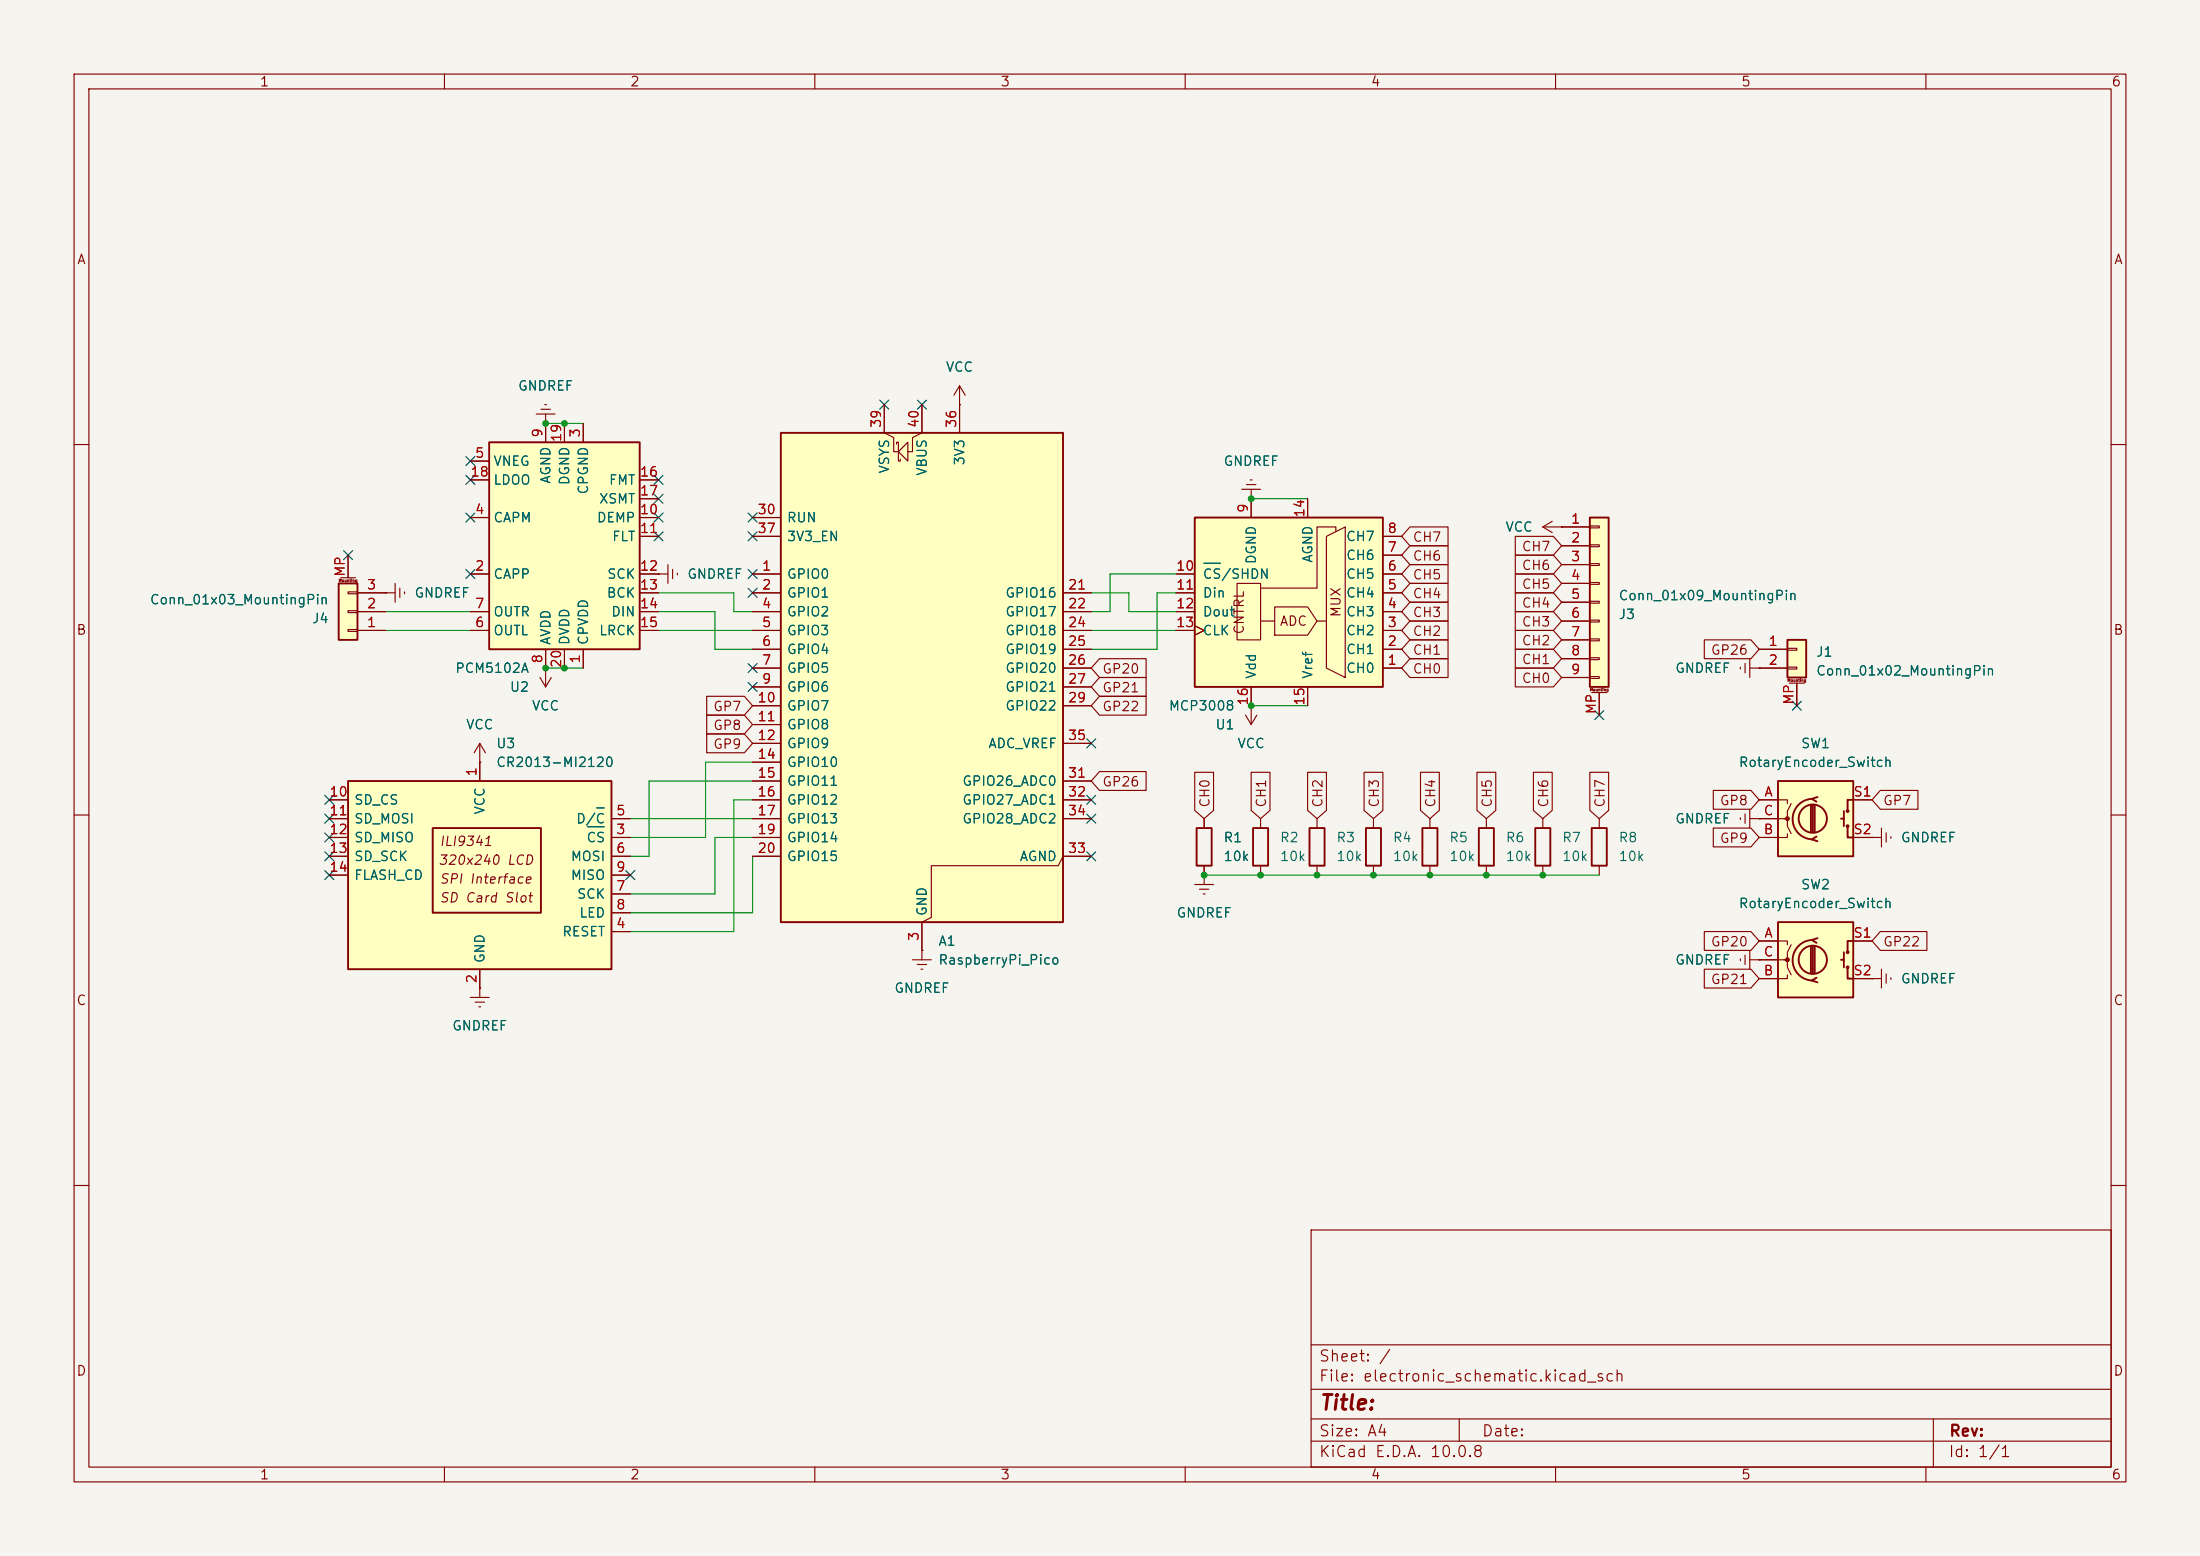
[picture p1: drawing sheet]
<svg xmlns="http://www.w3.org/2000/svg" width="297mm" height="210mm" viewBox="0 0 297 210" stroke-linecap="round" stroke-linejoin="round" font-family="sans-serif">
<path d="M0 0h297v210h-297z" fill="#f5f4ef" stroke="#f5f4ef" stroke-width=".14"/>
<g fill="none" stroke="#840000" stroke-width=".15">
<path d="M10 10h277v190h-277zM12 12h273v186h-273zM60 10v2M110 10v2M160 10v2M210 10v2M260 10v2M10 60h2M53.3 78.7v2.6M54 79.4v1.2M54.6 79.9v.2M285 60h2"/>
<path d="M52.1 80h.1M52.1 80h1.2M10 110h2M208.3 110.5v1.3M208.3 116.8v1.3M215.9 110.5v1.3M215.9 116.8v1.3M285 110h2M63.5 134.6h2.5M64.1 135.3h1.3M64.6 135.9h.3M64.8 133.4h.1"/>
<path d="M64.8 133.4v1.2M252.7 132.1h.1M252.7 132.1h1.3M254 130.8v2.6M254.6 131.4v1.3M255.3 132v.2M10 160h2M177 166h108v32h-108zM285 160h2M60 198v2M110 198v2M160 198v2"/>
<path d="M177 194.5h108M177 191.5h108M177 187.5h108M177 181.5h108M197 191.5v3M210 198v2M260 198v2M261 191.5v6.5"/>
</g>
<path d="M207.3 111.8h2v5h-2zM214.9 111.8h2v5h-2z" fill="none" stroke="#840000" stroke-width=".25"/>
<path d="M45.7 78.7h2.6v7.7h-2.6z" fill="#ffffc2"/>
<path d="M45.7 78.7h2.6v7.7h-2.6z" fill="none" stroke="#840000" stroke-width=".25"/>
<g fill="none" stroke="#840000" stroke-width=".15">
<path d="M46 78h2M47 79.9h1.3v.2h-1.3zM47 74.9v3.1M47 85h1.3v.2h-1.3zM47 82.4h1.3v.3h-1.3zM48.3 85.1h3.8M48.3 82.6h3.8M48.3 80h3.8M72.9 91.4l.8 1.3M73.7 90.2h.1M73.7 90.2v2.5M74.4 91.4l-.7 1.3"/>
<path d="M64.8 102.9h.1M64.8 100.3l-.8 1.3M64.8 100.3l.7 1.3M64.8 100.3v2.6M234.9 110.4v.2M235.6 109.9v1.2M236.2 110.5h1.3M236.2 109.2v2.6M237.5 110.5h.1M234.9 129.4v.3M235.6 128.9v1.3M236.2 128.3v2.5"/>
<path d="M236.2 129.5h1.3M237.5 129.5h.1"/>
</g>
<path d="M240 124.5h10.2v10.1h-10.2z" fill="#ffffc2"/>
<g fill="none" stroke="#840000" stroke-width=".25">
<path d="M240 124.5h10.2v10.1h-10.2zM244.5 127.8v3.5M244.7 126.9a2.73 2.73 0 0 0-2.7 2.7 2.73 2.73 0 0 0 2.7 2.7M244.7 127.8v3.5M245 127.8v3.5M245.2 132l-.6 .3 .8 .3M245.4 126.6l-.8 .3 .6 .4M248.5 129.5h.4M248.9 128.5v2.1M249.4 130.6v1.5h.8M250.2 127h-.8v1.5"/>
<circle cx="244.7" cy="129.5" r="1.9"/>
<circle cx="249.4" cy="130.6" r=".13"/>
<circle cx="249.4" cy="128.5" r=".13"/>
</g>
<path d="M237.5 127h3.8v.5M237.5 129.5h3.8v1.1l.5 1M241.3 131.6v.5h-3.8M241.8 127.5l-.5 1v1h-.5M250.2 127h2.5M250.2 132.1h2.5" fill="none" stroke="#840000" stroke-width=".15"/>
<circle cx="241.3" cy="129.5" r=".25" fill="#840000" stroke="#840000" stroke-width=".15"/>
<path d="M47 105.4h35.5v25.4h-35.5z" fill="#ffffc2"/>
<path d="M47 105.4h35.5v25.4h-35.5zM58.4 111.8h14.6v11.4h-14.6z" fill="none" stroke="#840000" stroke-width=".25"/>
<g fill="none" stroke="#840000" stroke-width=".15">
<path d="M44.4 113h2.6M44.4 110.5h2.6M44.4 115.6h2.6M44.4 118.1h2.6M44.4 108h2.6M64.8 102.9v2.5M82.5 113h2.6M82.5 110.5h2.6M82.5 115.6h2.6M82.5 118.1h2.6M64.8 130.8v2.6M82.5 125.7h2.6"/>
<path d="M82.5 120.7h2.6M82.5 123.2h2.6"/>
</g>
<path d="M79.3 111.6h2.3M80.5 109h1.1" fill="none" stroke="#006464" stroke-width=".15"/>
<path d="M240 105.4h10.2v10.2h-10.2z" fill="#ffffc2"/>
<g fill="none" stroke="#840000" stroke-width=".25">
<path d="M240 105.4h10.2v10.2h-10.2zM244.5 108.7v3.6M244.7 107.8a2.73 2.73 0 0 0-2.7 2.7 2.73 2.73 0 0 0 2.7 2.8M244.7 108.7v3.6M245 108.7v3.6M245.2 112.9l-.6 .4 .8 .2M245.4 107.6l-.8 .2 .6 .4M248.5 110.5h.4M248.9 109.5v2M249.4 111.5v1.5h.8M250.2 108h-.8v1.5"/>
<circle cx="244.7" cy="110.5" r="1.9"/>
<circle cx="249.4" cy="109.5" r=".13"/>
<circle cx="249.4" cy="111.5" r=".13"/>
</g>
<path d="M237.5 108h3.8v.5M237.5 110.5h3.8v1l.5 1M241.3 112.5v.5h-3.8M241.8 108.5l-.5 1v1h-.5M250.2 108h2.5M250.2 113h2.5" fill="none" stroke="#840000" stroke-width=".15"/>
<circle cx="241.3" cy="110.5" r=".25" fill="#840000" stroke="#840000" stroke-width=".15"/>
<path d="M66 59.7h20.4v27.9h-20.4z" fill="#ffffc2"/>
<path d="M66 59.7h20.4v27.9h-20.4z" fill="none" stroke="#840000" stroke-width=".25"/>
<g fill="none" stroke="#840000" stroke-width=".15">
<path d="M73.7 57.2v2.5M76.2 57.2v2.5M78.7 57.2v2.5M63.5 77.5h2.5M63.5 69.9h2.5M63.5 62.2h2.5M63.5 64.8h2.5M86.4 77.5h2.5M86.4 69.9h2.5M86.4 72.4h2.5M86.4 64.8h2.5M86.4 67.3h2.5"/>
<path d="M63.5 85.1h2.5M63.5 82.6h2.5M73.7 87.6v2.6M76.2 87.6v2.6M78.7 87.6v2.6M86.4 85.1h2.5M86.4 82.6h2.5M86.4 80h2.5"/>
</g>
<path d="M241.3 86.4h2.5v5h-2.5z" fill="#ffffc2"/>
<path d="M241.3 86.4h2.5v5h-2.5z" fill="none" stroke="#840000" stroke-width=".25"/>
<g fill="none" stroke="#840000" stroke-width=".15">
<path d="M72.4 55.9h2.5M73 55.2h1.3M73.5 54.6h.3M73.7 57.2h.1M73.7 55.9v1.3M129.5 54.6h.1M129.5 52.1l-.7 1.2M129.5 52.1l.8 1.2M129.5 52.1v2.5M88.9 77.5h.1M88.9 77.5h1.3M90.2 76.2v2.5"/>
<path d="M90.8 76.8v1.3M91.4 77.3v.3M234.9 90v.3M235.6 89.5v1.3M236.2 90.2h5.1M236.2 88.9v2.5M237.5 90.2h.1M237.5 87.6h3.8M241.3 87.5h1.3v.3h-1.3zM241.3 90h1.3v.3h-1.3zM241.6 92.2h2M242.6 92.2v3.1"/>
<path d="M252.7 113h.1M252.7 113h1.3M254 111.8v2.5M254.6 112.4v1.3M255.3 112.9v.3"/>
</g>
<path d="M214.6 69.9h2.6v22.8h-2.6z" fill="#ffffc2"/>
<path d="M214.6 69.9h2.6v22.8h-2.6z" fill="none" stroke="#840000" stroke-width=".25"/>
<g fill="none" stroke="#840000" stroke-width=".15">
<path d="M210.8 71.1h3.8M210.8 73.7h3.8M210.8 76.2h3.8M210.8 78.7h3.8M214.6 71h1.3v.2h-1.3zM214.6 73.5h1.3v.3h-1.3zM214.6 76.1h1.3v.2h-1.3zM214.6 78.6h1.3v.3h-1.3zM210.8 81.3h3.8M210.8 83.8h3.8M210.8 86.4h3.8M210.8 88.9h3.8"/>
<path d="M210.8 91.4h3.8M214.6 81.2h1.3v.2h-1.3zM214.6 83.7h1.3v.2h-1.3zM214.6 86.2h1.3v.3h-1.3zM214.6 88.8h1.3v.2h-1.3zM214.6 91.3h1.3v.3h-1.3zM214.9 93.5h2M215.9 93.5v3"/>
</g>
<path d="M105.4 58.4h38.1v66.1h-38.1z" fill="#ffffc2"/>
<path d="M105.4 58.4h38.1v66.1h-38.1zM161.5 111.8h2.1v5h-2.1z" fill="none" stroke="#840000" stroke-width=".25"/>
<g fill="none" stroke="#840000" stroke-width=".15">
<path d="M119.4 54.6v3.8l1.2 .7v1.9h.7M121 59.9v-.2h.3v2.5h.2v-.2M122.6 59.7v2.5l-1.3-1.2zM124.5 54.6v3.8l-1.3 .7v1.9h-.6M129.5 54.6v3.8M101.6 77.5h3.8M101.6 69.9h3.8M101.6 72.4h3.8M167.6 66h2.6M168.3 65.4h1.2M168.8 64.8h.2M168.9 67.3h.1"/>
<path d="M168.9 66v1.3M208.3 71.1l1.2 .8M208.3 71.1h2.5M209.5 70.4l-1.2 .7M210.8 71.1h.1M101.6 80h3.8M101.6 82.6h3.8M101.6 85.1h3.8M101.6 87.6h3.8M101.6 90.2h3.8M101.6 92.7h3.8M101.6 95.3h3.8"/>
<path d="M101.6 97.8h3.8M143.5 80h3.8M143.5 82.6h3.8M143.5 85.1h3.8M143.5 87.6h3.8M143.5 90.2h3.8M143.5 92.7h3.8M143.5 95.3h3.8M168.1 96.5l.8 1.3M168.9 95.3h.1M168.9 95.3v2.5M169.7 96.5l-.8 1.3"/>
<path d="M101.6 100.3h3.8M101.6 102.9h3.8M101.6 105.4h3.8M101.6 108h3.8M101.6 110.5h3.8M101.6 113h3.8M101.6 115.6h3.8M143.5 100.3h3.8M143.5 105.4h3.8M143.5 108h3.8M143.5 110.5h3.8M147.3 115.6h-3.8l-.6 1.2h-17.2v7l-1.2 .7v3.8"/>
<path d="M161.3 119.4h2.5M162.6 118.1h.1M162.6 110.5v1.3M162.6 116.8v2.6M161.9 120h1.3M162.4 120.7h.3"/>
</g>
<path d="M161.3 69.9h25.4v22.8h-25.4z" fill="#ffffc2"/>
<g fill="none" stroke="#840000" stroke-width=".15">
<path d="M73.7 57.2h.1M73.7 57.2v2.5M76.2 57.2v2.5M78.7 57.2v2.5M119.4 54.6v3.8M124.5 54.6v3.8M129.5 54.6h.1M129.5 54.6v3.8M47 74.9v3.1M63.5 77.5h2.5M63.5 69.9h2.5M63.5 62.2h2.5"/>
<path d="M63.5 64.8h2.5M86.4 77.5h2.5M86.4 72.4h2.5M86.4 69.9h2.5M86.4 64.8h2.5M86.4 67.3h2.5M88.9 77.5h.1M101.6 77.5h3.8M101.6 72.4h3.8M101.6 69.9h3.8M158.7 77.5h2.6M167 78.7h3.2v7.7h-3.2z"/>
<path d="M168.9 67.3h.1M168.9 67.3v2.6M176.5 67.3v2.6M179.1 72.4l2.5-1.3v20.3l-2.5-1.2zM180.3 71.8v-.7h-2.5v8.3h-7.6M186.7 77.5h2.5M186.7 74.9h2.5M186.7 72.4h2.5M190.3 78.7h5.2v2.6h-5.2l-1.1-1.3zM190.3 76.2h5.2v2.5h-5.2l-1.1-1.2zM190.3 71.1h5.2v2.6h-5.2l-1.1-1.3zM190.3 73.7h5.2v2.5h-5.2l-1.1-1.3z"/>
<path d="M204.6 77.5h5.1l1.1 1.2-1.1 1.3h-5.1zM204.6 74.9h5.1l1.1 1.3-1.1 1.3h-5.1zM204.6 72.4h5.1l1.1 1.3-1.1 1.2h-5.1zM210.8 71.1h.1M210.8 71.1h3.8M210.8 73.7h3.8M210.8 76.2h3.8M210.8 78.7h3.8M48.3 85.1h3.8M48.3 82.6h3.8M48.3 80h3.8M52.1 80h.1"/>
<path d="M63.5 85.1h2.5M63.5 82.6h2.5M73.7 90.2h.1M73.7 87.6v2.6M76.2 87.6v2.6M78.7 87.6v2.6M86.4 85.1h2.5M86.4 82.6h2.5M86.4 80h2.5M95.4 94h5.1l1.1 1.3-1.1 1.2h-5.1zM95.4 96.5h5.1l1.1 1.3-1.1 1.3h-5.1zM95.4 99.1h5.1l1.1 1.2-1.1 1.3h-5.1z"/>
<path d="M101.6 90.2h3.8M101.6 87.6h3.8M101.6 85.1h3.8M101.6 82.6h3.8M101.6 80h3.8M101.6 92.7h3.8M101.6 95.3h3.8M101.6 97.8h3.8M143.5 90.2h3.8M143.5 87.6h3.8M143.5 85.1h3.8M143.5 82.6h3.8"/>
<path d="M143.5 80h3.8M143.5 92.7h3.8M143.5 95.3h3.8M148.4 91.4h6.3v2.6h-6.3l-1.1-1.3zM148.4 94h6.3v2.5h-6.3l-1.1-1.2zM148.4 88.9h6.3v2.5h-6.3l-1.1-1.2zM158.7 85.1h2.6M158.7 82.6h2.6M158.7 80h2.6M161.3 84.5l1.3 .6-1.3 .6M168.9 95.3h.1M168.9 92.7v2.6"/>
<path d="M170.2 83.8h1.9M172.1 81.9h4.4l1.3 1.9-1.3 1.9h-4.4zM176.5 92.7v2.6M177.8 83.8h1.3M186.7 90.2h2.5M186.7 87.6h2.5M186.7 85.1h2.5M186.7 82.6h2.5M186.7 80h2.5M190.3 81.3h5.2v2.5h-5.2l-1.1-1.2zM190.3 86.4h5.2v2.5h-5.2l-1.1-1.3zM190.3 83.8h5.2v2.6h-5.2l-1.1-1.3z"/>
<path d="M190.3 88.9h5.2v2.5h-5.2l-1.1-1.2zM204.6 85.1h5.1l1.1 1.3-1.1 1.2h-5.1zM204.6 80h5.1l1.1 1.3-1.1 1.3h-5.1zM204.6 82.5h5.1l1.1 1.3-1.1 1.3h-5.1zM204.6 87.6h5.1l1.1 1.3-1.1 1.3h-5.1zM204.6 90.2h5.1l1.1 1.2-1.1 1.3h-5.1zM210.8 83.8h3.8M210.8 81.3h3.8M210.8 86.4h3.8M210.8 88.9h3.8M210.8 91.4h3.8M215.9 93.5v3"/>
<path d="M230.1 86.4h6.3l1.1 1.2-1.1 1.3h-6.3zM237.5 90.2h.1M237.5 90.2h3.8M237.5 87.6h3.8M242.6 92.2v3.1M44.4 108h2.6M44.4 113h2.6M44.4 110.5h2.6M44.4 115.6h2.6M44.4 118.1h2.6M64.8 102.9h.1M64.8 102.9v2.5"/>
<path d="M82.5 113h2.6M82.5 110.5h2.6M82.5 115.6h2.6M82.5 118.1h2.6M101.6 108h3.8M101.6 113h3.8M101.6 110.5h3.8M101.6 115.6h3.8M101.6 100.3h3.8M101.6 102.9h3.8M101.6 105.4h3.8M143.5 108h3.8"/>
<path d="M143.5 110.5h3.8M143.5 115.6h3.8M143.5 100.3h3.8M143.5 105.4h3.8M148.4 104.1h6.3v2.6h-6.3l-1.1-1.3zM161.3 104.2h2.5v5.2l-1.2 1.1-1.3-1.1zM162.6 118.1h.1M162.6 110.5v1.3M162.6 116.8v1.3M168.9 104.2h2.6v5.2l-1.3 1.1-1.3-1.1zM170.2 110.5v1.3M170.2 116.8v1.3"/>
<path d="M176.5 104.2h2.6v5.2l-1.3 1.1-1.3-1.1zM177.8 110.5v1.3M177.8 116.8v1.3M184.1 104.2h2.6v5.2l-1.3 1.1-1.3-1.1zM185.4 110.5v1.3M185.4 116.8v1.3M191.8 104.2h2.5v5.2l-1.3 1.1-1.2-1.1zM193 110.5v1.3M193 116.8v1.3M199.4 104.2h2.5v5.2l-1.2 1.1-1.3-1.1zM200.7 110.5v1.3M200.7 116.8v1.3"/>
<path d="M207 104.2h2.6v5.2l-1.3 1.1-1.3-1.1zM214.6 104.2h2.6v5.2l-1.3 1.1-1.3-1.1zM231.3 106.7h5.1l1.1 1.3-1.1 1.2h-5.1zM231.3 111.8h5.1l1.1 1.2-1.1 1.3h-5.1zM237.5 110.5h.1M237.5 108h2.5M237.5 113h2.5M237.5 110.5h2.5M250.2 108h2.5M250.2 113h2.5M252.7 113h.1M253.8 106.7h5.1v2.5h-5.1l-1.1-1.2z"/>
<path d="M64.8 133.4h.1M64.8 130.8v2.6M82.5 125.7h2.6M82.5 120.7h2.6M82.5 123.2h2.6M123.2 129.5h2.5M123.8 130.2h1.3M124.3 130.8h.3M124.5 128.3h.1M124.5 124.5v5M230.1 125.7h6.3l1.1 1.3-1.1 1.3h-6.3zM230.1 130.8h6.3l1.1 1.3-1.1 1.3h-6.3z"/>
<path d="M237.5 129.5h.1M237.5 129.5h2.5M237.5 127h2.5M237.5 132.1h2.5M250.2 127h2.5M250.2 132.1h2.5M252.7 132.1h.1M253.8 125.7h6.3v2.6h-6.3l-1.1-1.3z"/>
</g>
<path d="M161.3 69.9h25.4v22.8h-25.4zM169.2 111.8h2v5h-2zM176.8 111.8h2v5h-2zM184.4 111.8h2v5h-2zM192 111.8h2.1v5h-2.1zM199.6 111.8h2.1v5h-2.1z" fill="none" stroke="#840000" stroke-width=".25"/>
<path d="M162.5 76h2.3M79.3 111.6h2.3M80.5 109h1.1" fill="none" stroke="#006464" stroke-width=".15"/>
<g fill="none" stroke="#009600" stroke-width=".15">
<path d="M73.7 57.2h5M158.7 77.5h-8.8v5.1h-2.6M168.9 67.3h7.6M52.1 85.1h11.4M52.1 82.6h11.4M73.7 90.2h5M88.9 82.6h7.6v5h5.1M88.9 85.1h12.7M88.9 80h10.2v2.6h2.5M147.3 85.1h11.4M147.3 80h5.1v2.6h6.3M158.7 80h-2.5v7.6h-8.9"/>
<path d="M168.9 95.3h7.6M85.1 110.5h16.5M101.6 108h-2.5v17.7h-14M101.6 102.9h-6.4v10.1h-10.1M101.6 105.4h-14v10.2h-2.5M101.6 113h-5.1v7.7h-11.4M101.6 115.6v7.6h-16.5M162.6 118.1h53.3"/>
</g>
<g fill="none" stroke="#000084" stroke-width=".15">
<path d="M118.8 54l1.2 1.2M120 54l-1.2 1.2M123.9 54l1.2 1.2M125.1 54l-1.2 1.2M46.4 74.3l1.2 1.2M47.6 74.3l-1.2 1.2M62.9 64.2l1.2 1.2M62.9 69.2l1.2 1.3M62.9 76.9l1.2 1.2M62.9 61.6l1.2 1.2M64.1 64.2l-1.2 1.2M64.1 69.2l-1.2 1.3"/>
<path d="M64.1 76.9l-1.2 1.2M64.1 61.6l-1.2 1.2M88.3 64.2l1.2 1.2M88.3 71.8l1.2 1.2M88.3 66.7l1.2 1.2M88.3 69.2l1.2 1.3M89.5 64.2l-1.2 1.2M89.5 71.8l-1.2 1.2M89.5 66.7l-1.2 1.2M89.5 69.2l-1.2 1.3M101 69.2l1.2 1.3M101 76.9l1.2 1.2"/>
<path d="M101 79.4l1.2 1.2M101 71.8l1.2 1.2M102.2 69.2l-1.2 1.3M102.2 76.9l-1.2 1.2M102.2 79.4l-1.2 1.2M102.2 71.8l-1.2 1.2M101 92.1l1.2 1.2M101 89.6l1.2 1.2M102.2 92.1l-1.2 1.2M102.2 89.6l-1.2 1.2M146.7 99.7l1.2 1.2M147.9 99.7l-1.2 1.2"/>
<path d="M215.3 95.9l1.2 1.2M216.5 95.9l-1.2 1.2M242 94.6l1.2 1.3M243.2 94.6l-1.2 1.3M43.8 112.4l1.3 1.2M43.8 117.5l1.3 1.2M43.8 107.3l1.3 1.3M43.8 115l1.3 1.2M43.8 109.9l1.3 1.2M45.1 112.4l-1.3 1.2M45.1 117.5l-1.3 1.2M45.1 107.3l-1.3 1.3"/>
<path d="M45.1 115l-1.3 1.2M45.1 109.9l-1.3 1.2M84.5 117.5l1.2 1.2M85.7 117.5l-1.2 1.2M146.7 109.9l1.2 1.2M146.7 107.3l1.2 1.3M146.7 115l1.2 1.2M147.9 109.9l-1.2 1.2M147.9 107.3l-1.2 1.3M147.9 115l-1.2 1.2"/>
</g>
<g fill="#009600">
<circle cx="208.3" cy="118.1" r=".46"/>
<circle cx="200.7" cy="118.1" r=".46"/>
<circle cx="193" cy="118.1" r=".46"/>
<circle cx="73.7" cy="57.2" r=".46"/>
<circle cx="76.2" cy="57.2" r=".46"/>
<circle cx="76.2" cy="90.2" r=".46"/>
<circle cx="73.7" cy="90.2" r=".46"/>
<circle cx="185.4" cy="118.1" r=".46"/>
<circle cx="177.8" cy="118.1" r=".46"/>
<circle cx="168.9" cy="95.3" r=".46"/>
<circle cx="168.9" cy="67.3" r=".46"/>
<circle cx="162.6" cy="118.1" r=".46"/>
<circle cx="170.2" cy="118.1" r=".46"/>
</g>
<text font-size="2" fill="#840000" x="178" y="190.8">Title:</text>
<g font-size="1.5" fill="#840000">
<text x="178" y="184.1">Sheet: /</text>
<text x="178" y="186.8">File: electronic_schematic.kicad_sch</text>
<text x="178" y="197">KiCad E.D.A. 10.0.8</text>
<text x="178" y="194.2">Size: A4</text>
<text x="200" y="194.2">Date:</text>
<text x="263" y="197">Id: 1/1</text>
<text x="263" y="194.2">Rev:</text>
</g>
<g font-size="1.3" fill="#840000">
<text x="35" y="12">1</text>
<text x="85" y="12">2</text>
<text x="135" y="12">3</text>
<text x="185" y="12">4</text>
<text x="235" y="12">5</text>
<text x="285" y="12">6</text>
<text x="10.3" y="36">A</text>
<text x="285.3" y="36">A</text>
<text x="190.6" y="73.4">CH7</text>
<text x="190.6" y="76">CH6</text>
<text x="205.4" y="77.3">CH6</text>
<text x="205.4" y="74.7">CH7</text>
<text x="181.3" y="83.4" transform="rotate(-90 181.3 83.4)">MUX</text>
<text x="190.6" y="81.1">CH4</text>
<text x="190.6" y="83.6">CH3</text>
<text x="190.6" y="78.5">CH5</text>
<text x="205.4" y="79.8">CH5</text>
<text x="205.4" y="82.3">CH4</text>
<text x="10.2" y="86">B</text>
<text x="168.2" y="85.7" transform="rotate(-90 168.2 85.7)">CNTRL</text>
<text x="172.7" y="84.8">ADC</text>
<text x="190.6" y="88.7">CH1</text>
<text x="190.6" y="86.1">CH2</text>
<text x="205.4" y="87.4">CH2</text>
<text x="205.4" y="84.9">CH3</text>
<text x="205.4" y="90">CH1</text>
<text x="230.9" y="88.7">GP26</text>
<text x="285.2" y="86">B</text>
<text x="148.7" y="93.8">GP21</text>
<text x="148.7" y="91.2">GP20</text>
<text x="190.6" y="91.2">CH0</text>
<text x="205.4" y="92.5">CH0</text>
<text x="96.2" y="96.3">GP7</text>
<text x="96.2" y="98.8">GP8</text>
<text x="96.2" y="101.4">GP9</text>
<text x="148.7" y="96.3">GP22</text>
<text x="148.7" y="106.5">GP26</text>
<text x="163.6" y="109.1" transform="rotate(-90 163.6 109.1)">CH0</text>
<text x="171.2" y="109.1" transform="rotate(-90 171.2 109.1)">CH1</text>
<text x="178.9" y="109.1" transform="rotate(-90 178.9 109.1)">CH2</text>
<text x="186.5" y="109.1" transform="rotate(-90 186.5 109.1)">CH3</text>
<text x="194.1" y="109.1" transform="rotate(-90 194.1 109.1)">CH4</text>
<text x="201.7" y="109.1" transform="rotate(-90 201.7 109.1)">CH5</text>
<text x="209.3" y="109.1" transform="rotate(-90 209.3 109.1)">CH6</text>
<text x="217" y="109.1" transform="rotate(-90 217 109.1)">CH7</text>
<text x="232.1" y="109">GP8</text>
<text x="254.1" y="109">GP7</text>
<text x="59.1" y="117">320x240 LCD</text>
<text x="59.2" y="114.5">ILI9341</text>
<text x="59.2" y="119.6">SPI Interface</text>
<text x="232.1" y="114.1">GP9</text>
<text x="59.2" y="122.1">SD Card Slot</text>
<text x="230.9" y="128.1">GP20</text>
<text x="254.1" y="128.1">GP22</text>
<text x="10.2" y="136">C</text>
<text x="230.9" y="133.1">GP21</text>
<text x="285.2" y="136">C</text>
<text x="10.2" y="186">D</text>
<text x="285.2" y="186">D</text>
<text x="35" y="200">1</text>
<text x="85" y="200">2</text>
<text x="135" y="200">3</text>
<text x="185" y="200">4</text>
<text x="235" y="200">5</text>
<text x="285" y="200">6</text>
</g>
<g font-size="1.3" fill="#006464">
<text x="69.8" y="53">GNDREF</text>
<text x="127.6" y="50.5">VCC</text>
<text x="66.5" y="63.2">VNEG</text>
<text x="66.5" y="65.7">LDOO</text>
<text x="74.6" y="65.4" transform="rotate(-90 74.6 65.4)">AGND</text>
<text x="77.2" y="65.6" transform="rotate(-90 77.2 65.6)">DGND</text>
<text x="82.1" y="65.7">FMT</text>
<text x="120.3" y="64" transform="rotate(-90 120.3 64)">VSYS</text>
<text x="125.4" y="64.3" transform="rotate(-90 125.4 64.3)">VBUS</text>
<text x="130.5" y="62.9" transform="rotate(-90 130.5 62.9)">3V3</text>
<text x="165.1" y="63.2">GNDREF</text>
<text x="66.5" y="70.8">CAPM</text>
<text x="79.7" y="66.8" transform="rotate(-90 79.7 66.8)">CPGND</text>
<text x="80.5" y="70.8">DEMP</text>
<text x="80.8" y="68.3">XSMT</text>
<text x="106.1" y="70.8">RUN</text>
<text x="82.5" y="73.4">FLT</text>
<text x="106.1" y="73.4">3V3_EN</text>
<text x="169.9" y="76.2" transform="rotate(-90 169.9 76.2)">DGND</text>
<text x="177.5" y="76.1" transform="rotate(-90 177.5 76.1)">AGND</text>
<text x="181.6" y="75.9">CH6</text>
<text x="181.6" y="73.4">CH7</text>
<text x="203.1" y="72.1">VCC</text>
<text x="20.1" y="81.9">Conn_01x03_MountingPin</text>
<text x="55.9" y="81">GNDREF</text>
<text x="66.5" y="78.4">CAPP</text>
<text x="66.5" y="83.5">OUTR</text>
<text x="81.8" y="81">BCK</text>
<text x="81.9" y="78.4">SCK</text>
<text x="82.4" y="83.5">DIN</text>
<text x="92.7" y="78.4">GNDREF</text>
<text x="106.1" y="78.4">GPIO0</text>
<text x="106.1" y="81">GPIO1</text>
<text x="106.1" y="83.5">GPIO2</text>
<text x="135.6" y="81">GPIO16</text>
<text x="135.6" y="83.5">GPIO17</text>
<text x="162.3" y="78.4">CS/SHDN</text>
<text x="162.3" y="81">Din</text>
<text x="162.3" y="83.5">Dout</text>
<text x="181.6" y="83.5">CH3</text>
<text x="181.6" y="81">CH4</text>
<text x="181.6" y="78.4">CH5</text>
<text x="218.4" y="83.9">J3</text>
<text x="218.4" y="81.3">Conn_01x09_MountingPin</text>
<text x="42" y="84.4">J4</text>
<text x="66.5" y="86.1">OUTL</text>
<text x="74.6" y="87.1" transform="rotate(-90 74.6 87.1)">AVDD</text>
<text x="77.2" y="87.1" transform="rotate(-90 77.2 87.1)">DVDD</text>
<text x="79.7" y="87.1" transform="rotate(-90 79.7 87.1)">CPVDD</text>
<text x="80.8" y="86.1">LRCK</text>
<text x="106.1" y="86.1">GPIO3</text>
<text x="106.1" y="88.6">GPIO4</text>
<text x="135.6" y="86.1">GPIO18</text>
<text x="135.6" y="88.6">GPIO19</text>
<text x="162.3" y="86.1">CLK</text>
<text x="181.6" y="88.6">CH1</text>
<text x="181.6" y="86.1">CH2</text>
<text x="245.1" y="88.9">J1</text>
<text x="61.4" y="91.1">PCM5102A</text>
<text x="68.7" y="93.7">U2</text>
<text x="106.1" y="91.1">GPIO5</text>
<text x="106.1" y="93.7">GPIO6</text>
<text x="135.6" y="91.1">GPIO20</text>
<text x="135.6" y="93.7">GPIO21</text>
<text x="169.9" y="91.7" transform="rotate(-90 169.9 91.7)">Vdd</text>
<text x="177.5" y="91.7" transform="rotate(-90 177.5 91.7)">Vref</text>
<text x="181.6" y="91.1">CH0</text>
<text x="226.1" y="91.1">GNDREF</text>
<text x="245.1" y="91.5">Conn_01x02_MountingPin</text>
<text x="62.8" y="98.8">VCC</text>
<text x="66.9" y="101.3">U3</text>
<text x="71.7" y="96.2">VCC</text>
<text x="106.1" y="96.2">GPIO7</text>
<text x="106.1" y="98.8">GPIO8</text>
<text x="106.1" y="101.3">GPIO9</text>
<text x="133.3" y="101.3">ADC_VREF</text>
<text x="135.6" y="96.2">GPIO22</text>
<text x="157.7" y="96.2">MCP3008</text>
<text x="164" y="98.8">U1</text>
<text x="167" y="101.3">VCC</text>
<text x="243" y="101.3">SW1</text>
<text x="66.9" y="103.8">CR2013-MI2120</text>
<text x="106.1" y="103.8">GPIO10</text>
<text x="106.1" y="106.4">GPIO11</text>
<text x="129.8" y="106.4">GPIO26_ADC0</text>
<text x="234.6" y="103.8">RotaryEncoder_Switch</text>
<text x="47.7" y="108.9">SD_CS</text>
<text x="47.7" y="111.5">SD_MOSI</text>
<text x="47.7" y="114">SD_MISO</text>
<text x="65.7" y="110" transform="rotate(-90 65.7 110)">VCC</text>
<text x="77.7" y="111.5">D/C</text>
<text x="79.1" y="114">CS</text>
<text x="106.1" y="108.9">GPIO12</text>
<text x="106.1" y="111.5">GPIO13</text>
<text x="106.1" y="114">GPIO14</text>
<text x="129.8" y="108.9">GPIO27_ADC1</text>
<text x="129.8" y="111.5">GPIO28_ADC2</text>
<text x="165.1" y="114">R1</text>
<text x="172.7" y="114">R2</text>
<text x="180.3" y="114">R3</text>
<text x="187.9" y="114">R4</text>
<text x="195.6" y="114">R5</text>
<text x="203.2" y="114">R6</text>
<text x="210.8" y="114">R7</text>
<text x="218.4" y="114">R8</text>
<text x="226.1" y="111.5">GNDREF</text>
<text x="256.5" y="114">GNDREF</text>
<text x="47.7" y="116.5">SD_SCK</text>
<text x="47.7" y="119.1">FLASH_CD</text>
<text x="77" y="116.5">MOSI</text>
<text x="77" y="119.1">MISO</text>
<text x="106.1" y="116.5">GPIO15</text>
<text x="137.6" y="116.5">AGND</text>
<text x="165.1" y="116.5">10k</text>
<text x="172.7" y="116.5">10k</text>
<text x="180.3" y="116.5">10k</text>
<text x="187.9" y="116.5">10k</text>
<text x="195.6" y="116.5">10k</text>
<text x="203.2" y="116.5">10k</text>
<text x="210.8" y="116.5">10k</text>
<text x="218.4" y="116.5">10k</text>
<text x="77.8" y="121.6">SCK</text>
<text x="78.1" y="124.2">LED</text>
<text x="125.4" y="123.7" transform="rotate(-90 125.4 123.7)">GND</text>
<text x="158.7" y="124.2">GNDREF</text>
<text x="234.6" y="122.9">RotaryEncoder_Switch</text>
<text x="243" y="120.3">SW2</text>
<text x="65.7" y="130.1" transform="rotate(-90 65.7 130.1)">GND</text>
<text x="75.8" y="126.7">RESET</text>
<text x="126.6" y="128">A1</text>
<text x="126.6" y="130.5">RaspberryPi_Pico</text>
<text x="226.1" y="130.5">GNDREF</text>
<text x="120.6" y="134.3">GNDREF</text>
<text x="256.5" y="133">GNDREF</text>
<text x="61" y="139.4">GNDREF</text>
</g>
<g font-size="1.3" fill="#a90000">
<text x="73.5" y="59.2" transform="rotate(-90 73.5 59.2)">9</text>
<text x="76.1" y="59.8" transform="rotate(-90 76.1 59.8)">19</text>
<text x="78.6" y="59.2" transform="rotate(-90 78.6 59.2)">3</text>
<text x="119.2" y="57.9" transform="rotate(-90 119.2 57.9)">39</text>
<text x="124.3" y="57.9" transform="rotate(-90 124.3 57.9)">40</text>
<text x="129.4" y="57.9" transform="rotate(-90 129.4 57.9)">36</text>
<text x="63.4" y="64.6">18</text>
<text x="64" y="62.1">5</text>
<text x="86.3" y="64.6">16</text>
<text x="64" y="69.7">4</text>
<text x="86.3" y="69.7">10</text>
<text x="86.3" y="67.2">17</text>
<text x="102.2" y="69.7">30</text>
<text x="168.8" y="69.3" transform="rotate(-90 168.8 69.3)">9</text>
<text x="176.4" y="69.9" transform="rotate(-90 176.4 69.9)">14</text>
<text x="212" y="71">1</text>
<text x="46.9" y="77.9" transform="rotate(-90 46.9 77.9)">MP</text>
<text x="64" y="77.3">2</text>
<text x="86.3" y="72.3">11</text>
<text x="86.3" y="77.3">12</text>
<text x="102.2" y="72.3">37</text>
<text x="102.8" y="77.3">1</text>
<text x="158.7" y="77.3">10</text>
<text x="187.2" y="77.3">6</text>
<text x="187.2" y="74.8">7</text>
<text x="187.2" y="72.3">8</text>
<text x="212" y="73.5">2</text>
<text x="212" y="76.1">3</text>
<text x="49.4" y="82.4">2</text>
<text x="49.4" y="79.9">3</text>
<text x="64" y="82.4">7</text>
<text x="86.3" y="79.9">13</text>
<text x="86.3" y="82.4">14</text>
<text x="102.8" y="79.9">2</text>
<text x="102.8" y="82.4">4</text>
<text x="144.1" y="79.9">21</text>
<text x="144.1" y="82.4">22</text>
<text x="158.7" y="79.9">11</text>
<text x="158.7" y="82.4">12</text>
<text x="187.2" y="82.4">4</text>
<text x="187.2" y="79.9">5</text>
<text x="212" y="78.6">4</text>
<text x="212" y="81.1">5</text>
<text x="212" y="83.7">6</text>
<text x="49.4" y="85">1</text>
<text x="64" y="85">6</text>
<text x="73.5" y="89.6" transform="rotate(-90 73.5 89.6)">8</text>
<text x="78.6" y="89.6" transform="rotate(-90 78.6 89.6)">1</text>
<text x="86.3" y="85">15</text>
<text x="102.8" y="85">5</text>
<text x="102.8" y="87.5">6</text>
<text x="144.1" y="85">24</text>
<text x="144.1" y="87.5">25</text>
<text x="158.7" y="85">13</text>
<text x="187.2" y="87.5">2</text>
<text x="187.2" y="85">3</text>
<text x="212" y="86.2">7</text>
<text x="212" y="88.8">8</text>
<text x="238.7" y="87.5">1</text>
<text x="76.1" y="90.2" transform="rotate(-90 76.1 90.2)">20</text>
<text x="102.2" y="95.1">10</text>
<text x="102.8" y="90">7</text>
<text x="102.8" y="92.6">9</text>
<text x="144.1" y="90">26</text>
<text x="144.1" y="92.6">27</text>
<text x="144.1" y="95.1">29</text>
<text x="168.8" y="95.3" transform="rotate(-90 168.8 95.3)">16</text>
<text x="176.4" y="95.3" transform="rotate(-90 176.4 95.3)">15</text>
<text x="187.2" y="90">1</text>
<text x="212" y="91.3">9</text>
<text x="238.7" y="90">2</text>
<text x="242.4" y="95.2" transform="rotate(-90 242.4 95.2)">MP</text>
<text x="102.2" y="97.7">11</text>
<text x="102.2" y="100.2">12</text>
<text x="144.1" y="100.2">35</text>
<text x="215.8" y="96.5" transform="rotate(-90 215.8 96.5)">MP</text>
<text x="44.4" y="107.8">10</text>
<text x="64.6" y="104.9" transform="rotate(-90 64.6 104.9)">1</text>
<text x="102.2" y="102.7">14</text>
<text x="102.2" y="105.3">15</text>
<text x="102.2" y="107.8">16</text>
<text x="144.1" y="105.3">31</text>
<text x="144.1" y="107.8">32</text>
<text x="238.1" y="107.8">A</text>
<text x="250.1" y="107.8">S1</text>
<text x="44.4" y="110.4">11</text>
<text x="44.4" y="112.9">12</text>
<text x="83.1" y="112.9">3</text>
<text x="83.1" y="110.4">5</text>
<text x="102.2" y="110.4">17</text>
<text x="102.2" y="112.9">19</text>
<text x="144.1" y="110.4">34</text>
<text x="238" y="112.9">B</text>
<text x="238" y="110.4">C</text>
<text x="250.1" y="112.9">S2</text>
<text x="44.4" y="115.4">13</text>
<text x="44.4" y="118">14</text>
<text x="83.1" y="115.4">6</text>
<text x="83.1" y="118">9</text>
<text x="102.2" y="115.4">20</text>
<text x="144.1" y="115.4">33</text>
<text x="83.1" y="125.6">4</text>
<text x="83.1" y="120.5">7</text>
<text x="83.1" y="123.1">8</text>
<text x="124.3" y="127.1" transform="rotate(-90 124.3 127.1)">3</text>
<text x="238" y="131.9">B</text>
<text x="238" y="129.4">C</text>
<text x="238.1" y="126.9">A</text>
<text x="250.1" y="126.9">S1</text>
<text x="250.1" y="131.9">S2</text>
<text x="64.6" y="132.8" transform="rotate(-90 64.6 132.8)">2</text>
</g>
<g font-size=".4" fill="#840000">
<text x="45.7" y="78.6">Mounting</text>
<text x="214.6" y="93.4">Mounting</text>
<text x="241.3" y="92.1">Mounting</text>
</g>
</svg>
